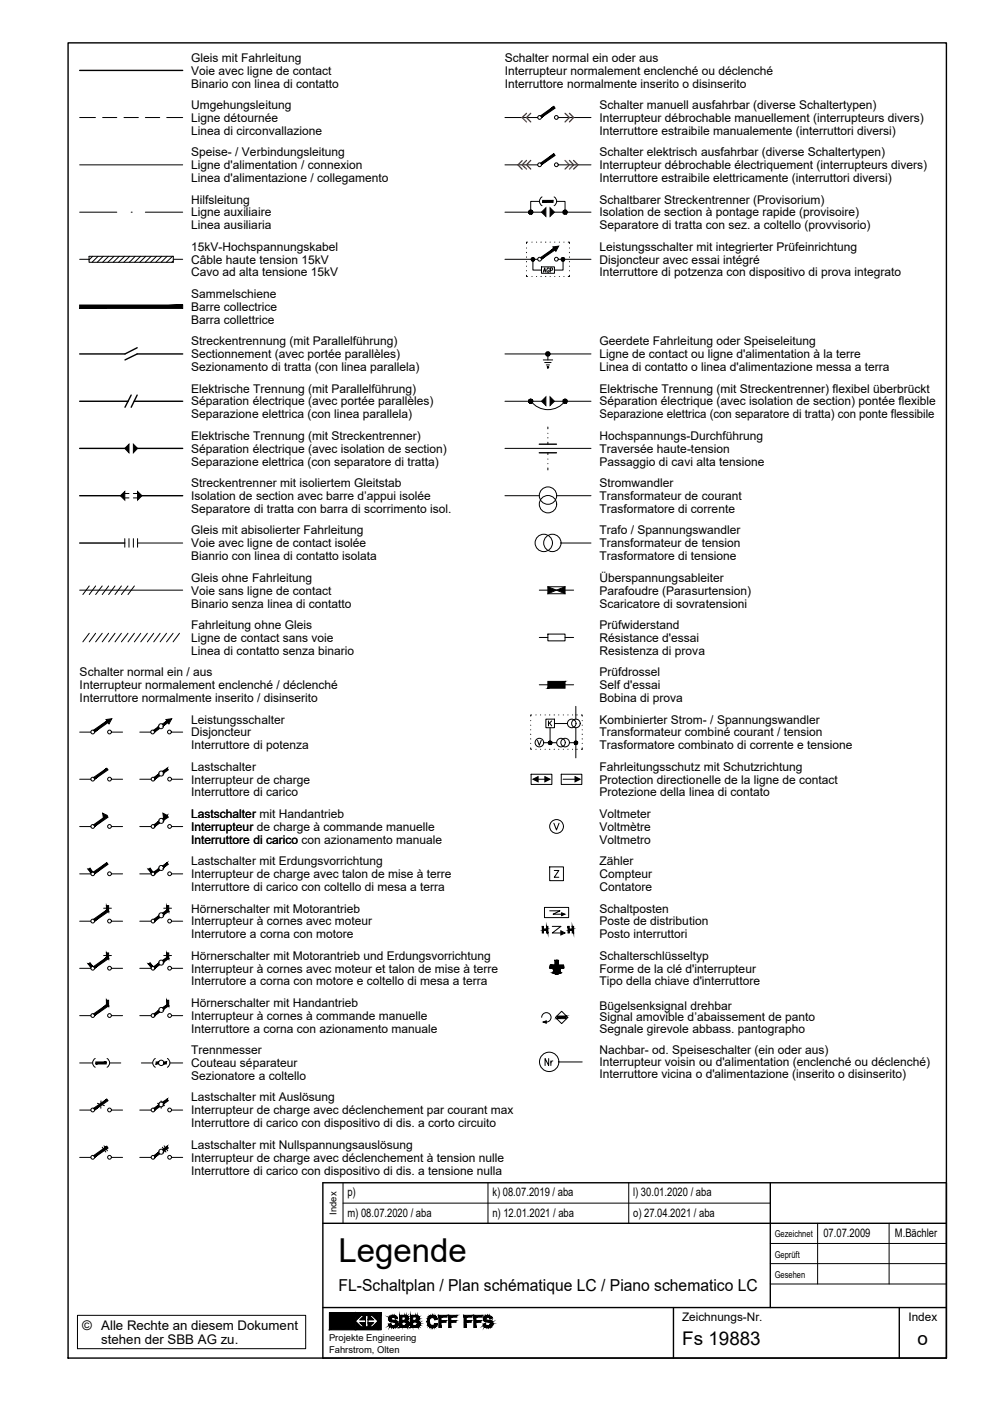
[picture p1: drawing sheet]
<svg xmlns="http://www.w3.org/2000/svg" width="210mm" height="297mm" viewBox="0 0 210 297" stroke-linecap="round" stroke-linejoin="round" font-family="sans-serif">
<!-- layer: 0 -->
<g fill="none" stroke="#000" stroke-width=".21">
<path d="M16.9 35h21.8M107.1 35h6.9M107.1 24.9h6.9M118.4 35h6.9M118.4 24.9h6.9M16.9 55h2M18.9 54.3h17.8v1.3h-17.8zM19.6 54.3l-.7 .8M20.8 54.3l-1.3 1.3M21.9 54.3l-1.3 1.3M23 54.3l-1.2 1.3M24.2 54.3l-1.3 1.3"/>
<path d="M25.3 54.3l-1.3 1.3M26.4 54.3l-1.3 1.3M27.5 54.3l-1.3 1.3M28.7 54.3l-1.3 1.3M29.8 54.3l-1.3 1.3M30.9 54.3l-1.3 1.3M32 54.3l-1.2 1.3M33.2 54.3l-1.3 1.3M34.3 54.3l-1.3 1.3M35.4 54.3l-1.2 1.3M36.6 54.3l-1.3 1.3M36.7 55.3l-.3 .3"/>
<path d="M36.7 55h2M107.1 45h7.7M107.1 55h6.9M113 55v2.3h1.8M114.3 42.7h-1.8v2.3M114.8 56.6h2.8v1.3h-2.8zM114.9 41.7a1.08 1.08 0 0 0 0 1.9M115.2 57.7l.3-.9 .2 .9M115.3 57.4h.4M116.5 57.1a.27 .27 0 0 0-.4-.3 .27 .27 0 0 0-.1 .4v.2a.27 .27 0 0 0 .2 .3 .27 .27 0 0 0 .3-.3h-.2M116.7 57.3h.4v-.4l-.4-.1v.9M117.5 41.7a1.08 1.08 0 0 1 0 1.9"/>
<path d="M117.6 45h7.7M118 42.7h1.8v2.3M118.4 55h6.9M119.4 55v2.3h-1.8M107.1 75h18.2M115.2 76.3h2M115.5 76.9h1.3M115.8 77.4h.7M116.2 75v1.3M107.1 85.1h7.7M107.1 95.1h18.2M112.5 85a4.6 4.6 0 0 0 7.3 0"/>
<path d="M117.6 85.1h7.7M26.5 114.2v1.8M26.5 105.6h.8M26.5 104.6h.8M27.3 114.2v1.8M28.3 114.2v1.8M28.3 105.6h.9M28.3 104.6h.9M29.2 115.1h9.5M29.2 114.2v1.8M107.1 105.1h7.2M118 105.1h7.3"/>
<path d="M118.9 115.1h6.4M16.9 125.1h21.8M18.9 134.3l-1.3 1.8M18.9 124.2l-1.3 1.9M20.3 124.2l-1.4 1.9M20.3 134.3l-1.4 1.8M21.7 134.3l-1.4 1.8M21.7 124.2l-1.4 1.9M23 134.3l-1.3 1.8M23 124.2l-1.3 1.9M24.4 134.3l-1.4 1.8M24.4 124.2l-1.4 1.9"/>
<path d="M25.7 134.3l-1.3 1.8M25.7 124.2l-1.3 1.9M27.1 124.2l-1.4 1.9M27.1 134.3l-1.4 1.8M28.5 124.2l-1.4 1.9M28.5 134.3l-1.4 1.8M29.8 134.3l-1.3 1.8M31.2 134.3l-1.4 1.8M32.6 134.3l-1.4 1.8M34 134.3l-1.4 1.8M35.3 134.3l-1.3 1.8M36.7 134.3l-1.4 1.8"/>
<path d="M38.1 134.3l-1.4 1.8M114.3 135.2h1.9M114.3 125.1h1.9M116.2 134.4h3.6v1.5h-3.6zM116.2 124.4h3.6M116.2 125.9h3.6M119.8 135.2h1.8M119.8 125.1h1.8M16.9 155.2h2.4M23.6 155.2h2.4M29.6 155.2h2.4M36.4 155.2h2.3"/>
<path d="M114 157l.3 1 .5-1M114.3 145.2h1.9M115.3 157.5h2.7M115.7 152.5h1.9v1.8h-1.9zM116.3 152.9v1M116.5 153.3l.5 .6M116.6 154.3v3.2M117 152.9l-.7 .6M117.6 153.4h2.7M119.8 145.2h1.8M120.7 157.5h1.4M122.1 149.8v2.7"/>
<path d="M122.1 154.3v6.4M16.9 165.2h2.4M16.9 175.2h2.4M23.6 165.2h2.4M23.6 175.2h2.4M29.6 165.2h2.4M29.6 175.2h2.4M36.4 165.2h2.3M36.4 175.2h2.3M112.6 164.2h4.4v2.1h-4.4zM114.1 165.2h1.4M117.4 174.5l.6 1.5 .5-1.5"/>
<path d="M119 164.2h4.4v2.1h-4.4zM119.4 165.2h2.5M16.9 195.3h2.4M16.9 185.3h2.4M22 192.6h1.6M23.6 195.3h2.4M23.6 185.3h2.4M29.6 195.3h2.4M29.6 185.3h2.4M34.7 192.6h1.7M36.4 195.3h2.3M36.4 185.3h2.3"/>
<path d="M115.4 192.4h5.2v2.1h-5.2zM116.5 193.1h2.2l-1.4 .7h2.2M116.5 183.8h3v2.9h-3zM117.1 196.4h1.8l-1.8 1.4h1.8M117.5 184.6h1l-1 1.4h1M16.9 215.3h2.4M16.9 205.3h2.4M22 202.6h1.6M23.6 215.3h2.4M23.6 205.3h2.4M29.6 215.3h2.4M29.6 205.3h2.4"/>
<path d="M34.7 202.6h1.7M36.4 215.3h2.3M36.4 205.3h2.3M114.9 215.7a.99 .99 0 0 1 .9-1 .99 .99 0 0 1 1 1 .99 .99 0 0 1-1 1M116.6 205.2a.57 .57 0 0 1 .7 .3 .57 .57 0 0 1-.1 .7M116.7 204.6l-.1 .6M117.7 203.7v.9h-1M117.7 203.6h.8M117.8 215.7l1.3-1.3 1.3 1.3-1.3 1.3zM118.4 203.7v.9h1M119.5 204.6v.6M119.5 205.2a.58 .58 0 0 0-.7 .3 .58 .58 0 0 0 .2 .7 1.46 1.46 0 0 1-1.8 0"/>
<path d="M16.9 225.4h2.7M16.9 235.4h2.4M20.2 224.4a1.08 1.08 0 0 0 0 1.9M20.7 233.9l.3 .1M21.4 234.6v.4M21.4 233.4v.4M21.8 234.3l.3 .1M22.7 224.4a1.08 1.08 0 0 1 0 1.9M23.2 225.4h2.4M23.6 235.4h2.4M29.6 235.4h2.4M30 225.4h2.3"/>
<path d="M32.9 224.4a1.08 1.08 0 0 0 0 1.9M33.4 233.9l.3 .1M34.2 233.4v.4M34.2 234.6v.4M34.5 234.3l.4 .1M35.5 224.4a1.08 1.08 0 0 1 0 1.9M36 225.4h2.7M36.4 235.4h2.3M116.3 224.4v1.5l-.7-1.5v1.5M116.8 224.9v1M117.2 224.9l-.2 .1-.2 .4M118.4 225.2h5"/>
<path d="M16.9 245.4h2.4M21.7 243.2l.7 1M22.1 242.9l.7 1.1M23.6 245.4h2.4M29.6 245.4h2.4M34.4 243.2l.8 1M34.8 242.9l.8 1.1M36.4 245.4h2.3M72.7 255.1h90.6M72.7 250.8v8.6M103.5 250.8v8.6M133.3 250.8v8.6"/>
<path d="M173.4 259.4v12.8M188.5 259.4v12.8M16.4 278.9h48.4v7h-48.4zM69.8 278.3h11v3.6h-11zM163.3 272.2h37.4M163.3 267.9h37.4M163.3 263.6h37.4M75.3 280.1l1.2-1.2h.8l-1 .9h1.2v-.9h.6v.9h1.1l-.9-.9h.7l1.2 1.2-1.2 1.2h-.7l.9-.9h-1.1v.9h-.6v-.9h-1.2l1 .9h-.8z"/>
<circle cx="114.4" cy="24.9" r=".4"/>
<circle cx="114.4" cy="34.9" r=".4"/>
<circle cx="118" cy="34.9" r=".4"/>
<circle cx="118" cy="24.9" r=".4"/>
<circle cx="114.4" cy="55" r=".4"/>
<circle cx="118" cy="55" r=".4"/>
<circle cx="115.3" cy="115.1" r="1.84"/>
<circle cx="116.2" cy="105.1" r="1.84"/>
<circle cx="116.2" cy="106.9" r="1.84"/>
<circle cx="117.1" cy="115.1" r="1.84"/>
<circle cx="19.7" cy="155.2" r=".4"/>
<circle cx="23.2" cy="155.2" r=".4"/>
<circle cx="32.4" cy="155.2" r=".4"/>
<circle cx="34.1" cy="154" r=".53"/>
<circle cx="35.9" cy="155.2" r=".4"/>
<circle cx="114.4" cy="157.4" r=".91"/>
<circle cx="118.9" cy="157.4" r=".91"/>
<circle cx="119.8" cy="157.4" r=".91"/>
<circle cx="121.2" cy="153.4" r=".91"/>
<circle cx="122.1" cy="153.4" r=".91"/>
<circle cx="19.7" cy="165.2" r=".4"/>
<circle cx="19.7" cy="175.2" r=".4"/>
<circle cx="23.2" cy="175.2" r=".4"/>
<circle cx="23.2" cy="165.2" r=".4"/>
<circle cx="32.4" cy="175.2" r=".4"/>
<circle cx="32.4" cy="165.2" r=".4"/>
<circle cx="34.2" cy="164" r=".53"/>
<circle cx="34.2" cy="174" r=".53"/>
<circle cx="36" cy="165.2" r=".4"/>
<circle cx="36" cy="175.2" r=".4"/>
<circle cx="118" cy="175.2" r="1.46"/>
<circle cx="19.7" cy="185.3" r=".4"/>
<circle cx="19.7" cy="195.3" r=".4"/>
<circle cx="23.2" cy="185.3" r=".4"/>
<circle cx="23.2" cy="195.3" r=".4"/>
<circle cx="32.4" cy="185.3" r=".4"/>
<circle cx="32.4" cy="195.3" r=".4"/>
<circle cx="34.2" cy="184" r=".53"/>
<circle cx="34.2" cy="194.1" r=".53"/>
<circle cx="36" cy="185.3" r=".4"/>
<circle cx="36" cy="195.3" r=".4"/>
<circle cx="19.7" cy="205.3" r=".4"/>
<circle cx="19.7" cy="215.3" r=".4"/>
<circle cx="23.2" cy="205.3" r=".4"/>
<circle cx="23.2" cy="215.3" r=".4"/>
<circle cx="32.4" cy="205.3" r=".4"/>
<circle cx="32.4" cy="215.3" r=".4"/>
<circle cx="34.2" cy="204.1" r=".53"/>
<circle cx="34.2" cy="214.1" r=".53"/>
<circle cx="36" cy="205.3" r=".4"/>
<circle cx="36" cy="215.3" r=".4"/>
<circle cx="19.7" cy="235.3" r=".4"/>
<circle cx="23.2" cy="235.3" r=".4"/>
<circle cx="32.4" cy="235.3" r=".4"/>
<circle cx="34.2" cy="225.3" r=".57"/>
<circle cx="34.2" cy="234.2" r=".53"/>
<circle cx="36" cy="235.3" r=".4"/>
<circle cx="116.4" cy="225.1" r="2.05"/>
<circle cx="19.7" cy="245.4" r=".4"/>
<circle cx="23.2" cy="245.4" r=".4"/>
<circle cx="32.4" cy="245.4" r=".4"/>
<circle cx="34.2" cy="244.2" r=".53"/>
<circle cx="36" cy="245.4" r=".4"/>
</g>
<!-- layer: VOIES -->
<g fill="none" stroke="#000" stroke-width=".3">
<path d="M14.4 9.1h186.3v278.8h-186.3zM16.9 14.9h21.8M29.1 73.7l-2.6 1.3h-9.6M38.7 75h-9.6l-2.6 1.3M16.9 85.1h10.3M16.9 95.1h10M27.8 83.8l-1.3 2.5M28.4 85.1h10.3M28.7 95.1h10M29.1 83.8l-1.3 2.5M114.3 96h3.7M114.3 94.2h3.7"/>
<path d="M16.9 115.1h9.6M16.9 105.1h9.1M29.6 105.1h9.1M68.5 250.8h132.2v37.1h-132.2zM68.5 259.4h132.2M163.3 250.8v26.4M68.5 277.2h132.2M142.8 277.2v10.7M190.7 277.2v10.7"/>
</g>
<!-- layer: 2 -->
<path d="M16.9 24.9h3.3M21.8 24.9h3M26.3 24.9h3M30.8 24.9h3.1M35.3 24.9h3.4" fill="none" stroke="#000" stroke-width=".21"/>
<!-- layer: 3 -->
<path d="M16.9 45h7.9M27.8 45h.1M30.8 45h7.9" fill="none" stroke="#000" stroke-width=".21"/>
<!-- layer: PUNKT -->
<g fill="none" stroke="#000" stroke-width=".21">
<path d="M111.6 58.4v.2h.2M111.6 52.6h.1M111.6 53.5v.1M111.6 54.5v.1M111.6 55.4v.1M111.6 56.4v.1M111.6 57.4h.1M111.8 51.3h-.2v.3M112.8 58.6h.1M112.8 51.3h.1M113.7 58.6h.1M113.7 51.3h.1"/>
<path d="M114.7 58.6h.1M114.7 51.3h.1M115.7 58.6h.1M115.7 51.3h.1M116.6 58.6h.1M116.6 51.3h.1M117.6 58.6h.1M117.6 51.3h.1M118.6 58.6h.1M118.6 51.3h.1M119.5 58.6h.1M119.5 51.3h.1"/>
<path d="M120.5 51.3h.2v.3M120.7 58.4v.2h-.2M120.7 52.6h.1M120.7 53.5v.1M120.7 54.5v.1M120.7 55.4v.1M120.7 56.4v.1M120.7 57.4h.1M116.2 90.5v.4M116.2 91.8v.1M116.2 92.8v.1M116.2 93.8v.4"/>
<path d="M116.2 96v.4M116.2 97.3v.1M116.2 98.3h.1M116.2 99.2v.4M112.5 158.6v.3h.2M112.5 152.8h.1M112.5 153.7v.1M112.5 154.7v.1M112.5 155.6v.1M112.5 156.6v.1M112.5 157.6h.1M112.7 151.6h-.2v.2"/>
<path d="M113.6 158.9h.1M113.6 151.6h.1M114.6 158.9h.1M114.6 151.6h.1M115.6 158.9h.1M115.6 151.6h.1M116.5 158.9h.1M116.5 151.6h.1M117.5 158.9h.1M117.5 151.6h.1M118.4 158.9h.1M118.4 151.6h.1"/>
<path d="M119.4 158.9h.1M119.4 151.6h.1M120.4 158.9h.1M120.4 151.6h.1M121.4 158.9h.1M121.4 151.6h.1M122.3 158.9h.1M122.3 151.6h.1M123.3 151.6h.1v.2M123.4 158.6v.3h-.1M123.4 152.8h.1M123.4 153.7v.1"/>
<path d="M123.4 154.7v.1M123.4 155.6v.1M123.4 156.6v.1M123.4 157.6h.1"/>
</g>
<!-- layer: 0 -->
<g fill="#000" stroke="#000" stroke-width=".21">
<path d="M115.7 44.1v1.8l-.9-.9zM116.6 44.1l1 .9-1 .9zM117.2 52.4l1.2-.2-.5 1.1zM27.3 94.2v1.8l-.8-.9zM28.3 94.2l.9 .9-.9 .9zM114.8 85.1l.9-1v1.9zM116.6 84.1l1 1-1 .9zM25.5 105.1l1-.9v1.8zM29.2 104.2l.9 .9-.9 .9zM116.2 124.4l1.8 .7-1.8 .8zM118 125.1l1.8-.7v1.5zM22.5 152.6l1.2-.2-.6 1.1z"/>
<path d="M35.2 152.6l1.2-.2-.6 1.1zM21.8 172.4l.9 .5-.8 .5zM34.5 172.4l.9 .5-.7 .5zM113 165.2l1.1-.5v1.1zM115.5 164.7l1.1 .5-1.1 .6zM121.9 164.7l1.1 .5-1.1 .6zM118.9 197.3l.9 .5-.9 .4zM119.1 193.5l.7 .3-.7 .3zM115.1 216.7l.7-.3v.5zM116.6 205.2h.1zM75.3 278.9h1.2l-1.2 1.2zM79 278.9h1.2v1.2z"/>
<path d="M75.3 280.1l1.2 1.2h-1.2zM80.2 280.1v1.2h-1.2z"/>
<path d="M114.9 24.9l2.8-2-.3-.4zM114.6 24.5l2.8-2-2.5 2.4z"/>
<path d="M114.9 34.9l2.8-1.9-.3-.4zM114.6 34.6l2.8-2-2.5 2.3z"/>
<path d="M112.1 45v.2l.4-.2zM112.1 45.2l.4-.2-.2 .4zM112.5 45l-.2 .4h.2z"/>
<path d="M112.3 44.6l.2 .4v-.5zM112.3 44.6l.2 .4-.4-.2zM112.1 44.8v.2h.4z"/>
<path d="M112.5 45v.4h.2zM112.5 45l.4 .2-.2 .2zM112.5 45l.4 .2 .1-.2z"/>
<path d="M112.6 55l.1 .2 .3-.2zM112.7 55.2l.3-.2-.2 .3zM113 55l-.2 .3 .2 .1z"/>
<path d="M112.5 45h.5l-.1-.2zM112.7 44.6l.2 .2-.4 .2zM112.5 44.5v.5l.2-.4z"/>
<path d="M113 55v.4l.2-.1zM113 55l.3 .2-.1 .1zM113 55l.3 .2 .1-.2z"/>
<path d="M112.8 54.7l.2 .3v-.4zM112.8 54.7l.2 .3-.3-.2zM112.7 54.8l-.1 .2h.4z"/>
<path d="M113 55h.4l-.1-.2zM113.2 54.7l.1 .1-.3 .2zM113 54.6v.4l.2-.3z"/>
<path d="M115.1 42.5v.4l2.2-.4zM115.1 42.9l2.2-.4v.4z"/>
<path d="M114.9 54.9l2.8-1.9-.3-.4zM114.6 54.6l2.8-2-2.5 2.3z"/>
<path d="M119 55v.2l.4-.2zM119 55.2l.4-.2-.2 .3zM119.4 55l-.2 .3 .2 .1z"/>
<path d="M119.4 45v.2l.4-.2zM119.4 45.2l.4-.2-.2 .4zM119.8 45l-.2 .4h.2z"/>
<path d="M119.4 55v.4l.1-.1zM119.4 55l.3 .2-.2 .1zM119.4 55l.3 .2v-.2z"/>
<path d="M119.2 54.7l.2 .3v-.4zM119.2 54.7l.2 .3-.4-.2zM119 54.8v.2h.4z"/>
<path d="M119.4 55h.3v-.2zM119.5 54.7l.2 .1-.3 .2zM119.4 54.6v.4l.1-.3z"/>
<path d="M119.6 44.6l.2 .4v-.5zM119.6 44.6l.2 .4-.4-.2zM119.4 44.8v.2h.4z"/>
<path d="M119.8 45v.4h.3zM119.8 45l.4 .2-.1 .2zM119.8 45l.4 .2 .1-.2z"/>
<path d="M119.8 45h.5l-.1-.2zM120.1 44.6l.1 .2-.4 .2zM119.8 44.5v.5l.3-.4z"/>
<path d="M16.9 64.7v.7l21.8-.7zM16.9 65.4l21.8-.7v.7z"/>
<path d="M115.7 75l.1 .3 .4-.3zM115.8 75.3l.4-.3-.2 .4zM116.2 75l-.2 .4 .2 .1z"/>
<path d="M116 74.7l.2 .3v-.4zM116 74.7l.2 .3-.4-.2zM115.8 74.8l-.1 .2h.5z"/>
<path d="M116.2 75v.5l.2-.1zM116.2 75l.3 .3-.1 .1zM116.2 75l.3 .3 .1-.3z"/>
<path d="M116.2 75h.4l-.1-.2zM116.4 74.7l.1 .1-.3 .2zM116.2 74.6v.4l.2-.3z"/>
<path d="M112.1 85.1v.2l.4-.2zM112.1 85.3l.4-.2-.2 .4zM112.5 85.1l-.2 .4h.2z"/>
<path d="M112.3 84.7l.2 .4v-.5zM112.1 84.8l.2-.1 .2 .4zM112.1 84.8v.3h.4z"/>
<path d="M112.5 85.1v.4h.2zM112.5 85.1l.4 .2-.2 .2zM112.5 85.1l.4 .2 .1-.2z"/>
<path d="M112.5 85.1h.5l-.1-.3zM112.7 84.7l.2 .1-.4 .3zM112.5 84.6v.5l.2-.4z"/>
<path d="M119.4 85.1v.2l.4-.2zM119.4 85.3l.4-.2-.2 .4zM119.8 85.1l-.2 .4h.2z"/>
<path d="M119.6 84.7l.2 .4v-.5zM119.4 84.8l.2-.1 .2 .4zM119.4 84.8v.3h.4z"/>
<path d="M119.8 85.1v.4h.3zM119.8 85.1l.4 .2-.1 .2zM119.8 85.1l.4 .2 .1-.2z"/>
<path d="M119.8 85.1h.5l-.1-.3zM120.1 84.7l.1 .1-.4 .3zM119.8 84.6v.5l.3-.4z"/>
<path d="M20.1 155.2l2.8-2-.3-.3zM19.9 154.8l2.7-1.9-2.5 2.3z"/>
<path d="M33.5 154.1l-.6 1.1 .9-.7zM32.6 154.8l.9-.7-.6 1.1z"/>
<path d="M35.4 152.9l-.7 1 .9-.7zM34.4 153.5l1-.6-.7 1z"/>
<path d="M116.2 144.5v1.4l3.6-1.4zM116.2 145.9l3.6-1.4v1.4z"/>
<path d="M116.2 157.5l.1 .2 .3-.2zM116.3 157.7l.3-.2-.1 .3zM116.6 157.5l-.1 .3h.1z"/>
<path d="M116.6 157.5v.3h.2zM116.6 157.5l.4 .2-.2 .1zM116.6 157.5l.4 .2v-.2z"/>
<path d="M116.5 157.2l.1 .3v-.4zM116.5 157.2l.1 .3-.3-.2zM116.3 157.3l-.1 .2h.4z"/>
<path d="M116.6 157.5h.4v-.2zM116.8 157.2l.2 .1-.4 .2zM116.6 157.1v.4l.2-.3z"/>
<path d="M121.8 157.5v.2l.3-.2zM121.8 157.7l.3-.2-.2 .3zM122.1 157.5l-.2 .3h.2z"/>
<path d="M122.1 157.5v.3h.2zM122.1 157.5l.3 .2-.1 .1zM122.1 157.5l.3 .2 .1-.2z"/>
<path d="M121.9 157.2l.2 .3v-.4zM121.9 157.2l.2 .3-.3-.2zM121.8 157.3v.2h.3z"/>
<path d="M122.1 157.5h.4l-.1-.2zM122.3 157.2l.1 .1-.3 .2zM122.1 157.1v.4l.2-.3z"/>
<path d="M20.1 165.2l2.8-2-.3-.3zM19.9 164.8l2.7-1.9-2.5 2.3z"/>
<path d="M20.1 175.2l2.8-1.9-.3-.4zM19.9 174.9l2.7-2-2.5 2.3z"/>
<path d="M33.6 164.2l-.7 1 .9-.7zM32.6 164.8l1-.6-.7 1z"/>
<path d="M33.6 174.2l-.7 1 .9-.7zM32.6 174.9l1-.7-.7 1z"/>
<path d="M35.4 162.9l-.7 1 1-.7zM34.5 163.5l.9-.6-.7 1z"/>
<path d="M35.4 172.9l-.7 1 1-.6zM34.5 173.6l.9-.7-.7 1z"/>
<path d="M18.7 184.3l.9 .5-.5-.7zM18.7 184.3l.9 .5-.4 .3z"/>
<path d="M20.1 185.2l2.8-2-.3-.3zM19.9 184.9l2.7-2-2.5 2.3z"/>
<path d="M22.6 192l.4 1.2v-1.2zM22.6 192l.4 1.2-.4-.2zM20.1 195.3l2.9-2.1-.4-.2zM19.9 194.9l2.7-1.9-2.5 2.3z"/>
<path d="M31.5 184.3l.8 .5-.5-.7zM31.5 184.3l.8 .5-.3 .3z"/>
<path d="M33.6 194.2l-.7 1.1 .9-.7zM32.6 194.9l1-.7-.7 1.1z"/>
<path d="M33.6 184.2l-.7 1 .9-.6zM32.6 184.9l1-.7-.7 1z"/>
<path d="M35.4 182.9l-.7 1 1-.7zM34.5 183.6l.9-.7-.7 1z"/>
<path d="M35.3 192l.5 1.2v-1.2zM35.3 192l.5 1.2-.5-.2zM35.3 193l-.6 1 1.1-.8zM34.5 193.6l.8-.6-.6 1z"/>
<path d="M115 196.4v1.4h.2zM115 196.4h.2v1.4z"/>
<path d="M115.1 197v.3l.9-.3zM115.1 197.3l.9-.3v.3z"/>
<path d="M115.9 196.4l.3 1.4v-1.4zM115.9 196.4l.3 1.4h-.3z"/>
<path d="M120.4 196.4v1.4h.3zM120.4 196.4h.3v1.4z"/>
<path d="M120.6 197v.3l.9-.3zM120.6 197.3l.9-.3v.3z"/>
<path d="M121.3 196.4l.3 1.4v-1.4zM121.3 196.4l.3 1.4h-.3z"/>
<path d="M18.7 204.4l.9 .4-.5-.7zM18.7 204.4l.9 .4-.4 .3z"/>
<path d="M22.6 212.1l.4 1.2v-1.2zM22.6 212.1l.4 1.2-.4-.3zM20.1 215.3l2.9-2-.4-.3zM19.9 215l2.7-2-2.5 2.3z"/>
<path d="M22.6 202l.4 1.2v-1.2zM22.6 202l.4 1.2-.4-.2zM20.1 205.3l2.9-2.1-.4-.2zM19.9 204.9l2.7-1.9-2.5 2.3z"/>
<path d="M31.5 204.4l.8 .4-.5-.7zM31.5 204.4l.8 .4-.3 .3z"/>
<path d="M33.6 214.3l-.7 1 .9-.7zM32.6 215l1-.7-.7 1z"/>
<path d="M33.6 204.2l-.7 1.1 .9-.7zM32.6 204.9l1-.7-.7 1.1z"/>
<path d="M35.3 212.1l.5 1.2v-1.2zM35.3 212.1l.5 1.2-.5-.3zM35.3 213l-.6 1 1.1-.7zM34.5 213.6l.8-.6-.6 1z"/>
<path d="M35.3 202l.5 1.2v-1.2zM35.3 202l.5 1.2-.5-.2zM35.3 203l-.6 1 1.1-.8zM34.5 203.6l.8-.6-.6 1z"/>
<path d="M116.6 205.2h.1zM116.6 205.2h.1z"/>
<path d="M116.6 205.2h.1zM116.6 205.2h.2z"/>
<path d="M117.9 203.6l.5 .1zM117.7 203.7h.7z"/>
<path d="M117.7 203.7l.7 .9v-.9zM117.7 203.7l.7 .9h-.7z"/>
<path d="M117.6 206.4h.8zM117.6 206.4l.6 .1z"/>
<path d="M117.4 205.6l1.3 .2v-.2zM117.4 205.6l1.3 .2h-1.3z"/>
<path d="M117.4 205.8l1.3 .1zM117.4 205.8l1.3 .1z"/>
<path d="M117.4 205.9l1.3 .1v-.1zM117.4 205.9l1.3 .1h-1.4z"/>
<path d="M117.4 206.4h1.3zM117.4 206.4h1z"/>
<path d="M117.3 205.6h1.4zM117.3 205.6h1.4z"/>
<path d="M117.3 206l1.5 .1zM117.3 206l1.5 .1z"/>
<path d="M117.3 206.1h1.5zM117.3 206.1h1.5z"/>
<path d="M117.3 205.4l1.4 .2 .1-.2zM117.3 205.4l1.4 .2h-1.4z"/>
<path d="M117.3 206.1l1.6 .1zM117.3 206.1l1.6 .1h-1.7z"/>
<path d="M117.2 205.3h1.7zM117.2 205.3l1.6 .1z"/>
<path d="M117.2 206.2l1.5 .2 .2-.2zM117.2 206.2l1.5 .2h-1.3z"/>
<path d="M117.1 205.3h1.9zM117.1 205.3h1.8z"/>
<path d="M117 205.3h2.1zM117 205.3h2z"/>
<path d="M116.9 205.2h2.3zM116.9 205.2l2.2 .1z"/>
<path d="M116.8 205.2h2.5zM116.8 205.2h2.4z"/>
<path d="M116.7 204.6l2.8 .2-.1-.2zM116.7 204.6l2.8 .2h-2.9z"/>
<path d="M116.6 204.8l2.9 .2v-.2zM116.6 204.8l2.9 .2h-2.9z"/>
<path d="M116.6 205l2.9 .2v-.2zM116.6 205l2.9 .2h-2.9z"/>
<path d="M119.3 205.2h.2zM119.3 205.2h.2z"/>
<path d="M119.4 205.2h.1zM119.4 205.2h.1zM119.4 205.2l.1 .1z"/>
<path d="M118.1 216h2v-.6zM118.1 215.4h2l-2 .6z"/>
<path d="M20.3 225.2v.4l2.2-.4zM20.3 225.6l2.2-.4v.4z"/>
<path d="M20.1 235.3l2.8-1.9-.3-.4zM19.9 235l2.7-2-2.5 2.3z"/>
<path d="M33.1 225.2v.4l.5-.4zM33.1 225.6l.5-.4v.4z"/>
<path d="M33.6 234.3l-.7 1 .9-.6zM32.6 235l1-.7-.7 1z"/>
<path d="M34.8 225.2v.4l.5-.4zM34.8 225.6l.5-.4v.4z"/>
<path d="M35.4 233l-.7 1 1-.6zM34.5 233.7l.9-.7-.7 1z"/>
<path d="M20.1 245.3l2.8-1.9-.3-.4zM19.9 245l2.7-2-2.5 2.3z"/>
<path d="M33.6 244.3l-.7 1 .9-.6zM32.6 245l1-.7-.7 1z"/>
<path d="M35.4 243l-.7 1.1 1-.7zM34.5 243.7l.9-.7-.7 1.1z"/>
<path d="M69.8 278.3v3.6l5.5-3.6zM69.8 281.9l5.5-3.6v3.6z"/>
<path d="M75.3 278.3h4.9l-4.9 .6zM75.3 278.9h4.9v-.6z"/>
<path d="M77.3 278.9l.2 .9v-.9zM76.3 279.8l1-.9 .2 .9z"/>
<path d="M78.1 278.9h.2l-.2 .9zM78.3 278.9l-.2 .9h1.1z"/>
<path d="M80.2 278.3v3.6l.6-3.6zM80.8 278.3v3.6h-.6z"/>
<path d="M82.4 279.6h.4l-.3 .3zM82.5 279.9l.3-.3zM82.5 279.9l.3-.2-.2 .4zM82.8 279.7l-.2 .4zM82.9 279.8v.4l-.3-.1zM82.9 279.8v.4z"/>
<path d="M82.7 279.1l.2 .3-.4-.1zM82.5 279.3l.4 .1zM82.5 279.3l.3 .2-.4 .1zM82.4 279.6l.4-.1z"/>
<path d="M83 278.9h.4v.3zM83 278.9l.1 .4 .3-.1zM82.7 279.1l.3-.2 .1 .4zM82.7 279.1l.2 .3 .2-.1z"/>
<path d="M83.7 278.9l.3 .2-.2 .3zM83.7 278.9l-.1 .4 .2 .1zM83.4 278.9h.3l-.1 .4zM83.4 278.9v.3l.2 .1z"/>
<path d="M83.9 279.6l.3-.3 .1 .3zM83.9 279.5l.3-.2zM84 279.1l.2 .2-.3 .2zM84 279.1l-.1 .4z"/>
<path d="M84.7 278.9l.5 2.2v-2.2zM84.7 278.9l.5 2.2-.5 .4zM84.7 281.5l1.2-.4h-.7zM84.7 281.5l1.2-.4v.4z"/>
<path d="M85.1 279.2h.8v-.3zM85.1 278.9h.8l-.8 .3z"/>
<path d="M87 278.9l.5 2.2v-2.2zM87 278.9l.5 2.2-.5 .4zM87 281.5l1.3-.4h-.8zM87 281.5l1.3-.4v.4z"/>
<path d="M87.5 279.2h.7v-.3zM87.5 278.9h.7l-.7 .3z"/>
<path d="M91.4 278.9h.3v.4zM91.4 278.9l.1 .4h.2zM91.1 279l.3-.1 .1 .4zM91.1 279l.2 .4 .2-.1zM90.8 279.3l.3-.3 .2 .4zM90.8 279.3l.3 .3 .2-.2zM90.8 279.3l.3 .3h-.4zM90.7 279.6l.4 .2v-.2zM90.7 279.6l.4 .2-.5 .4zM90.6 280.2h.4l.1-.4z"/>
<path d="M92.3 279.8l.4-.3v.3zM92.3 279.7l.4-.2zM92.5 279.3l.2 .2-.4 .2zM92.5 279.3l-.3 .3 .1 .1zM92.2 279l.3 .3-.3 .3zM92.2 279l-.2 .4 .2 .2zM92 278.9l.2 .1-.2 .4zM92 278.9l-.1 .4 .1 .1zM91.7 278.9h.3l-.1 .4zM91.7 278.9v.4h.2z"/>
<path d="M93.5 279.3h1.3v-.4zM93 278.9h1.8l-1.3 .4zM93 278.9l.5 2.6v-2.2zM93 278.9l.5 2.6h-.5z"/>
<path d="M95.6 279.3h1.3v-.4zM95.1 278.9h1.8l-1.3 .4zM95.1 278.9l.5 2.6v-2.2zM95.1 278.9l.5 2.6h-.5z"/>
<path d="M98.8 279.3h1.3v-.4zM98.4 278.9h1.7l-1.3 .4zM98.4 278.9l.4 2.6v-2.2zM98.4 278.9l.4 2.6h-.4z"/>
<path d="M100.9 279.3h1.3v-.4zM100.5 278.9h1.7l-1.3 .4zM100.5 278.9l.4 2.6v-2.2zM100.5 278.9l.4 2.6h-.4z"/>
<path d="M102.5 279.6h.4l-.4 .3zM102.5 279.9l.4-.3zM102.5 279.9l.4-.2-.2 .4zM102.9 279.7l-.2 .4zM103 279.8v.4l-.3-.1zM103 279.8v.4z"/>
<path d="M102.7 279.1l.3 .3-.5-.1zM102.5 279.3l.5 .1zM102.5 279.3l.4 .2-.4 .1zM102.5 279.6l.4-.1z"/>
<path d="M103.1 278.9h.3v.3zM103.1 278.9l.1 .4 .2-.1zM102.7 279.1l.4-.2 .1 .4zM102.7 279.1l.3 .3 .2-.1z"/>
<path d="M103.8 278.9l.3 .2-.2 .3zM103.8 278.9l-.1 .4 .2 .1zM103.4 278.9h.4l-.1 .4zM103.4 278.9v.3l.3 .1z"/>
<path d="M103.9 279.6l.4-.3 .1 .3zM103.9 279.5l.4-.2zM104.1 279.1l.2 .2-.4 .2zM104.1 279.1l-.2 .4z"/>
<path d="M75.3 281.3v.6l4.9-.6zM75.3 281.9l4.9-.6v.6z"/>
<path d="M77.5 280.4v.9h-.2zM76.3 280.4l1 .9 .2-.9z"/>
<path d="M78.1 280.4v.9h.2zM78.1 280.4h1.1l-.9 .9z"/>
<path d="M82.3 280.7h.5l-.4 .3zM82.4 281l.4-.3zM82.4 281l.4-.2-.2 .5zM82.8 280.8l-.2 .5 .3-.4zM82.9 280.9l.1 .6-.4-.2zM82.9 280.9l.1 .6 .1-.4zM83.1 281.1l.3 .4h-.4zM83.1 281.1l.3 .4v-.4zM83.4 281.1l.4 .4h-.4zM83.4 281.1l.4 .4-.1-.4zM83.7 281.1l.4 .2-.3 .2zM83.7 281.1l.4 .2-.2-.4zM83.9 280.9l.4 .1-.2 .3zM83.9 280.8v.1l.4 .1zM83.9 280.8l.5-.1-.1 .3zM84 280.7l-.1 .1 .5-.1zM84 280.7l.3-.3 .1 .3zM83.9 280.6l.1 .1 .3-.3zM84.2 280.1l.1 .3-.4 .2zM84.2 280.1l-.3 .5zM83.9 280l.3 .1-.3 .4zM83.9 280v.5z"/>
<path d="M82.9 280.2l.9 .2 .1-.4zM83 279.8l.9 .2-1 .2z"/>
<path d="M85.9 279.9l.2 .2-.2 .1zM85.9 279.9l.2 .2-.1-.2zM86 279.9l.3 .1-.2 .1zM86 279.9l.3 .1-.2-.2zM86.1 279.8h.4l-.2 .2zM86.1 279.7v.1h.4zM86.1 279.7l.5-.1-.1 .2zM86.1 279.6v.1l.5-.1zM86.1 279.6l.4-.3 .1 .3zM86.1 279.4v.2l.4-.3zM86.4 279l.1 .3-.4 .1zM86.4 279l-.3 .3v.1zM86.1 278.9l.3 .1-.3 .3zM86.1 278.9v.4zM85.9 278.9h.2l-.1 .4zM85.9 278.9v.3l.1 .1z"/>
<path d="M85.9 281.1l.3 .3-.3 .1zM85.9 281.1l.3 .3-.1-.4zM86.1 281l.4 .2-.3 .2zM86.1 281l.4 .2-.3-.2zM86.2 281h.5l-.2 .2zM86.2 280.8v.2h.5zM86.2 280.8l.5-.1v.3zM86.2 280.7v.1l.5-.1zM86.2 280.7l.5-.3v.3zM86.2 280.6v.1l.5-.3zM86.5 280.1l.2 .3-.5 .2zM86.5 280.1l-.3 .5zM86.2 280l.3 .1-.3 .4zM86.2 280l-.1 .4 .1 .1zM85.9 279.9l.3 .1-.1 .4zM85.9 279.9v.4l.2 .1z"/>
<path d="M85.2 280.3h.7v-.4zM85.2 279.9h.7l-.7 .4z"/>
<path d="M88.2 279.9l.2 .2-.2 .1zM88.2 279.9l.2 .2-.1-.2zM88.3 279.9l.3 .1-.2 .1zM88.3 279.9l.3 .1-.2-.2zM88.4 279.8h.4l-.2 .2zM88.5 279.7l-.1 .1h.4zM88.5 279.7l.4-.1-.1 .2zM88.5 279.6v.1l.4-.1zM88.5 279.6l.3-.3 .1 .3zM88.4 279.4l.1 .2 .3-.3zM88.7 279l.1 .3-.4 .1zM88.7 279l-.3 .4zM88.4 278.9l.3 .1-.3 .3zM88.4 278.9v.4zM88.2 278.9h.2l-.1 .4zM88.2 278.9v.3l.1 .1z"/>
<path d="M88.3 281.1l.3 .3-.3 .1zM88.3 281.1l.3 .3-.2-.4zM88.4 281l.4 .2-.2 .2zM88.4 281l.4 .2-.3-.2zM88.5 281h.5l-.2 .2zM88.6 280.8l-.1 .2h.5zM88.6 280.8l.5-.1-.1 .3zM88.6 280.7v.1l.5-.1zM88.6 280.7l.4-.3 .1 .3zM88.6 280.6v.1l.4-.3zM88.8 280.1l.2 .3-.4 .2zM88.8 280.1l-.2 .5zM88.6 280l.2 .1-.3 .4zM88.6 280l-.2 .4 .1 .1zM88.3 279.9l.3 .1-.2 .4zM88.3 279.9v.4l.1 .1z"/>
<path d="M87.5 280.3h.8v-.4zM87.5 279.9h.8l-.8 .4z"/>
<path d="M90.6 280.2h.4l-.3 .6zM91 280.2l-.3 .6 .4-.2zM90.7 280.8l.4-.2-.3 .5zM91.1 280.6l-.3 .5 .3-.3zM90.8 281.1l.3-.3v.5zM91.1 280.8v.5l.2-.3zM91.3 281l.1 .5-.3-.2zM91.3 281l.1 .5 .1-.4zM91.5 281.1l.2 .4h-.3zM91.5 281.1l.2 .4v-.4z"/>
<path d="M91.7 281.1l.3 .4h-.3zM91.7 281.1l.3 .4-.1-.4zM91.9 281.1l.3 .2-.2 .2zM91.9 281.1l.3 .2-.2-.3zM92 281l.5 .1-.3 .2zM92 281l.5 .1-.3-.3zM92.2 280.8l.5 .1-.2 .2zM92.3 280.7l-.1 .1 .5 .1zM92.3 280.7l.4-.1v.3zM92.3 280.6h.4z"/>
<path d="M93.5 280.4h1.1v-.4zM93.5 280h1.1l-1.1 .4z"/>
<path d="M95.6 280.4h1.1v-.4zM95.6 280h1.1l-1.1 .4z"/>
<path d="M98.8 280.4h1.1v-.4zM98.8 280h1.1l-1.1 .4z"/>
<path d="M100.9 280.4h1.1v-.4zM100.9 280h1.1l-1.1 .4z"/>
<path d="M102.4 280.7h.5l-.4 .3zM102.5 281l.4-.3zM102.5 281l.4-.2-.2 .5zM102.9 280.8l-.2 .5 .3-.4zM103 280.9l.1 .6-.4-.2zM103 280.9l.1 .6 .1-.4zM103.2 281.1l.3 .4h-.4zM103.2 281.1l.3 .4v-.4zM103.5 281.1l.3 .4h-.3zM103.5 281.1l.3 .4-.1-.4zM103.7 281.1l.5 .2-.4 .2zM103.7 281.1l.5 .2-.2-.4zM104 280.9l.4 .1-.2 .3zM104 280.8l.4 .2zM104 280.8l.5-.1-.1 .3zM104.1 280.7l-.1 .1 .5-.1zM104.1 280.7l.3-.3 .1 .3zM104.1 280.6v.1l.3-.3zM104.2 280.1l.2 .3-.3 .2zM104.2 280.1l-.2 .4 .1 .1zM104 280l.2 .1-.2 .4zM104 280v.5z"/>
<path d="M103 280.2l.9 .2 .1-.4zM103 279.8l1 .2-1 .2z"/>
</g>
<!-- layer: ROT -->
<path d="M110.7 34.1l-.9 .9 .9 .9M111.6 24l-.9 .9 .9 1M111.6 34l-.9 1 .9 .8M112.5 24l-.9 .9 .9 1M112.5 34l-.9 1 .9 .8M119.8 24l.9 .9-.9 1M119.8 34l.9 1-.9 .8M120.7 24l.9 .9-.9 1M120.7 34l.9 1-.9 .8M121.6 34l1 1-1 .8" fill="none" stroke="#f00" stroke-width=".3"/>
<text font-size="7" x="71.8" y="267.5">Legende</text>
<g font-size="4">
<text x="144.7" y="285.2">Fs 19883</text>
<text x="194.6" y="285.2">o</text>
</g>
<text font-size="3.5" x="71.8" y="273.8">FL-Schaltplan / Plan schématique LC / Piano schematico LC</text>
<g font-size="2.8">
<text x="17.4" y="281.9">© Alle Rechte an diesem Dokument</text>
<text x="21.5" y="284.9">stehen der SBB AG zu.</text>
</g>
<g font-size="2.5">
<text x="40.6" y="15.8">Voie avec ligne de contact</text>
<text x="40.6" y="13.1">Gleis mit Fahrleitung</text>
<text x="107.1" y="15.8">Interrupteur normalement enclenché ou déclenché</text>
<text x="107.1" y="13.1">Schalter normal ein oder aus</text>
<text x="40.6" y="18.6">Binario con linea di contatto</text>
<text x="40.6" y="23.1">Umgehungsleitung</text>
<text x="107.1" y="18.6">Interruttore normalmente inserito o disinserito</text>
<text x="127.1" y="23.1">Schalter manuell ausfahrbar (diverse Schaltertypen)</text>
<text x="40.6" y="25.9">Ligne détournée</text>
<text x="40.6" y="28.6">Linea di circonvallazione</text>
<text x="127.1" y="25.9">Interrupteur débrochable manuellement (interrupteurs divers)</text>
<text x="127.1" y="28.6">Interruttore estraibile manualemente (interruttori diversi)</text>
<text x="40.6" y="35.8">Ligne d'alimentation / connexion</text>
<text x="40.6" y="33.1">Speise- / Verbindungsleitung</text>
<text x="127.1" y="35.8">Interrupteur débrochable électriquement (interrupteurs divers)</text>
<text x="127.1" y="33.1">Schalter elektrisch ausfahrbar (diverse Schaltertypen)</text>
<text x="40.6" y="38.6">Linea d'alimentazione / collegamento</text>
<text x="127.1" y="38.6">Interruttore estraibile elettricamente (interruttori diversi)</text>
<text x="40.6" y="45.9">Ligne auxiliaire</text>
<text x="40.6" y="43.2">Hilfsleitung</text>
<text x="127.1" y="45.9">Isolation de section à pontage rapide (provisoire)</text>
<text x="127.1" y="43.2">Schaltbarer Streckentrenner (Provisorium)</text>
<text x="40.6" y="53.2">15kV-Hochspannungskabel</text>
<text x="40.6" y="48.6">Linea ausiliaria</text>
<text x="127.1" y="48.6">Separatore di tratta con sez. a coltello (provvisorio)</text>
<text x="127.1" y="53.2">Leistungsschalter mit integrierter Prüfeinrichtung</text>
<text x="40.6" y="55.9">Câble haute tension 15kV</text>
<text x="40.6" y="58.6">Cavo ad alta tensione 15kV</text>
<text x="127.1" y="55.9">Disjoncteur avec essai intégré</text>
<text x="127.1" y="58.6">Interruttore di potzenza con dispositivo di prova integrato</text>
<text x="40.6" y="65.9">Barre collectrice</text>
<text x="40.6" y="63.2">Sammelschiene</text>
<text x="40.6" y="68.7">Barra collettrice</text>
<text x="40.6" y="75.9">Sectionnement (avec portée parallèles)</text>
<text x="40.6" y="73.2">Streckentrennung (mit Parallelführung)</text>
<text x="127.1" y="75.9">Ligne de contact ou ligne d'alimentation à la terre</text>
<text x="127.1" y="73.2">Geerdete Fahrleitung oder Speiseleitung</text>
<text x="40.6" y="83.3">Elektrische Trennung (mit Parallelführung)</text>
<text x="40.6" y="78.7">Sezionamento di tratta (con linea parallela)</text>
<text x="127.1" y="78.7">Linea di contatto o linea d'alimentazione messa a terra</text>
<text x="127.1" y="83.3">Elektrische Trennung (mit Streckentrenner) flexibel überbrückt</text>
<text x="40.6" y="86">Séparation électrique (avec portée parallèles)</text>
<text x="40.6" y="88.7">Separazione elettrica (con linea parallela)</text>
<text x="127.1" y="86">Séparation électrique (avec isolation de section) pontée flexible</text>
<text x="127.1" y="88.7">Separazione elettrica (con separatore di tratta) con ponte flessibile</text>
<text x="40.6" y="96">Séparation électrique (avec isolation de section)</text>
<text x="40.6" y="93.2">Elektrische Trennung (mit Streckentrenner)</text>
<text x="127.1" y="96">Traversée haute-tension</text>
<text x="127.1" y="93.2">Hochspannungs-Durchführung</text>
<text x="40.6" y="98.7">Separazione elettrica (con separatore di tratta)</text>
<text x="127.1" y="98.7">Passaggio di cavi alta tensione</text>
<text x="40.6" y="106">Isolation de section avec barre d’appui isolée</text>
<text x="40.6" y="103.3">Streckentrenner mit isoliertem Gleitstab</text>
<text x="127.1" y="106">Transformateur de courant</text>
<text x="127.1" y="103.3">Stromwandler</text>
<text x="40.6" y="113.3">Gleis mit abisolierter Fahrleitung</text>
<text x="40.6" y="108.7">Separatore di tratta con barra di scorrimento isol.</text>
<text x="127.1" y="113.3">Trafo / Spannungswandler</text>
<text x="127.1" y="108.7">Trasformatore di corrente</text>
<text x="40.6" y="116">Voie avec ligne de contact isolée</text>
<text x="40.6" y="118.8">Bianrio con linea di contatto isolata</text>
<text x="127.1" y="116">Transformateur de tension</text>
<text x="127.1" y="118.8">Trasformatore di tensione</text>
<text x="40.6" y="123.3">Gleis ohne Fahrleitung</text>
<text x="127.1" y="123.3">Überspannungsableiter</text>
<text x="40.6" y="126.1">Voie sans ligne de contact</text>
<text x="40.6" y="128.8">Binario senza linea di contatto</text>
<text x="127.1" y="126.1">Parafoudre (Parasurtension)</text>
<text x="127.1" y="128.8">Scaricatore di sovratensioni</text>
<text x="40.6" y="136.1">Ligne de contact sans voie</text>
<text x="40.6" y="133.3">Fahrleitung ohne Gleis</text>
<text x="127.1" y="136.1">Résistance d'essai</text>
<text x="127.1" y="133.3">Prüfwiderstand</text>
<text x="16.9" y="143.4">Schalter normal ein / aus</text>
<text x="40.6" y="138.8">Linea di contatto senza binario</text>
<text x="127.1" y="143.4">Prüfdrossel</text>
<text x="127.1" y="138.8">Resistenza di prova</text>
<text x="16.9" y="146.1">Interrupteur normalement enclenché / déclenché</text>
<text x="16.9" y="148.8">Interruttore normalmente inserito / disinserito</text>
<text x="127.1" y="146.1">Self d'essai</text>
<text x="127.1" y="148.8">Bobina di prova</text>
<text x="40.6" y="153.4">Leistungsschalter</text>
<text x="127.1" y="153.4">Kombinierter Strom- / Spannungswandler</text>
<text x="40.6" y="156.1">Disjoncteur</text>
<text x="40.6" y="158.9">Interruttore di potenza</text>
<text x="127.1" y="156.1">Transformateur combiné courant / tension</text>
<text x="127.1" y="158.9">Trasformatore combinato di corrente e tensione</text>
<text x="40.6" y="166.1">Interrupteur de charge</text>
<text x="40.6" y="163.4">Lastschalter</text>
<text x="127.1" y="166.1">Protection directionelle de la ligne de contact</text>
<text x="127.1" y="163.4">Fahrleitungsschutz mit Schutzrichtung</text>
<text x="40.6" y="173.4">Lastschalter</text>
<text x="40.6" y="173.4">Lastschalter mit Handantrieb</text>
<text x="40.6" y="168.9">Interruttore di carico</text>
<text x="127.1" y="173.4">Voltmeter</text>
<text x="127.1" y="168.9">Protezione della linea di contato</text>
<text x="40.6" y="176.2">Interrupteur</text>
<text x="40.6" y="178.9">Interruttore di carico</text>
<text x="40.6" y="176.2">Interrupteur de charge à commande manuelle</text>
<text x="40.6" y="178.9">Interruttore di carico con azionamento manuale</text>
<text x="127.1" y="176.2">Voltmètre</text>
<text x="127.1" y="178.9">Voltmetro</text>
<text x="40.6" y="183.5">Lastschalter mit Erdungsvorrichtung</text>
<text x="127.1" y="183.5">Zähler</text>
<text x="40.6" y="186.2">Interrupteur de charge avec talon de mise à terre</text>
<text x="40.6" y="188.9">Interruttore di carico con coltello di mesa a terra</text>
<text x="127.1" y="186.2">Compteur</text>
<text x="127.1" y="188.9">Contatore</text>
<text x="40.6" y="196.2">Interrupteur à cornes avec moteur</text>
<text x="40.6" y="193.5">Hörnerschalter mit Motorantrieb</text>
<text x="127.1" y="196.2">Poste de distribution</text>
<text x="127.1" y="193.5">Schaltposten</text>
<text x="40.6" y="199">Interrutore a corna con motore</text>
<text x="40.6" y="203.5">Hörnerschalter mit Motorantrieb und Erdungsvorrichtung</text>
<text x="127.1" y="203.5">Schalterschlüsseltyp</text>
<text x="127.1" y="199">Posto interruttori</text>
<text x="40.6" y="206.2">Interrupteur à cornes avec moteur et talon de mise à terre</text>
<text x="40.6" y="208.9">Interrutore a corna con motore e coltello di mesa a terra</text>
<text x="127.1" y="206.2">Forme de la clé d'interrupteur</text>
<text x="127.1" y="208.9">Tipo della chiave d'interruttore</text>
<text x="40.6" y="213.5">Hörnerschalter mit Handantrieb</text>
<text x="127.1" y="214.1">Bügelsenksignal drehbar</text>
<text x="40.6" y="216.3">Interrupteur à cornes à commande manuelle</text>
<text x="40.6" y="219">Interruttore a corna con azionamento manuale</text>
<text x="127.1" y="216.5">Signal amovible d’abaissement de panto</text>
<text x="127.1" y="219">Segnale girevole abbass. pantographo</text>
<text x="40.6" y="226.3">Couteau séparateur</text>
<text x="40.6" y="223.5">Trennmesser</text>
<text x="127.1" y="223.5">Nachbar- od. Speiseschalter (ein oder aus)</text>
<text x="127.1" y="226">Interrupteur voisin ou d'alimentation (enclenché ou déclenché)</text>
<text x="40.6" y="229">Sezionatore a coltello</text>
<text x="40.6" y="233.5">Lastschalter mit Auslösung</text>
<text x="127.1" y="228.5">Interruttore vicina o d'alimentazione (inserito o disinserito)</text>
<text x="40.6" y="236.3">Interrupteur de charge avec déclenchement par courant max</text>
<text x="40.6" y="239">Interruttore di carico con dispositivo di dis. a corto circuito</text>
<text x="40.6" y="243.6">Lastschalter mit Nullspannungsauslösung</text>
<text x="40.6" y="246.3">Interrupteur de charge avec déclenchement à tension nulle</text>
<text x="40.6" y="249">Interruttore di carico con dispositivo di dis. a tensione nulla</text>
<text x="73.7" y="253.6">p)</text>
<text x="73.7" y="257.9">m) 08.07.2020 / aba</text>
<text x="104.4" y="253.6">k) 08.07.2019 / aba</text>
<text x="104.4" y="257.9">n) 12.01.2021 / aba</text>
<text x="134.2" y="253.6">l) 30.01.2020 / aba</text>
<text x="134.2" y="257.9">o) 27.04.2021 / aba</text>
<text x="174.6" y="262.4">07.07.2009</text>
<text x="189.7" y="262.4">M.Bächler</text>
<text x="144.6" y="280.1">Zeichnungs-Nr.</text>
<text x="192.6" y="280.1">Index</text>
</g>
<g font-size="2">
<text x="71.3" y="257.5" transform="rotate(-90 71.3 257.5)">Index</text>
<text x="164.3" y="262.4">Gezeichnet</text>
<text x="164.3" y="266.6">Geprüft</text>
<text x="164.3" y="270.9">Gesehen</text>
<text x="69.8" y="286.9">Fahrstrom, Olten</text>
<text x="69.8" y="284.4">Projekte Engineering</text>
</g>
</svg>
